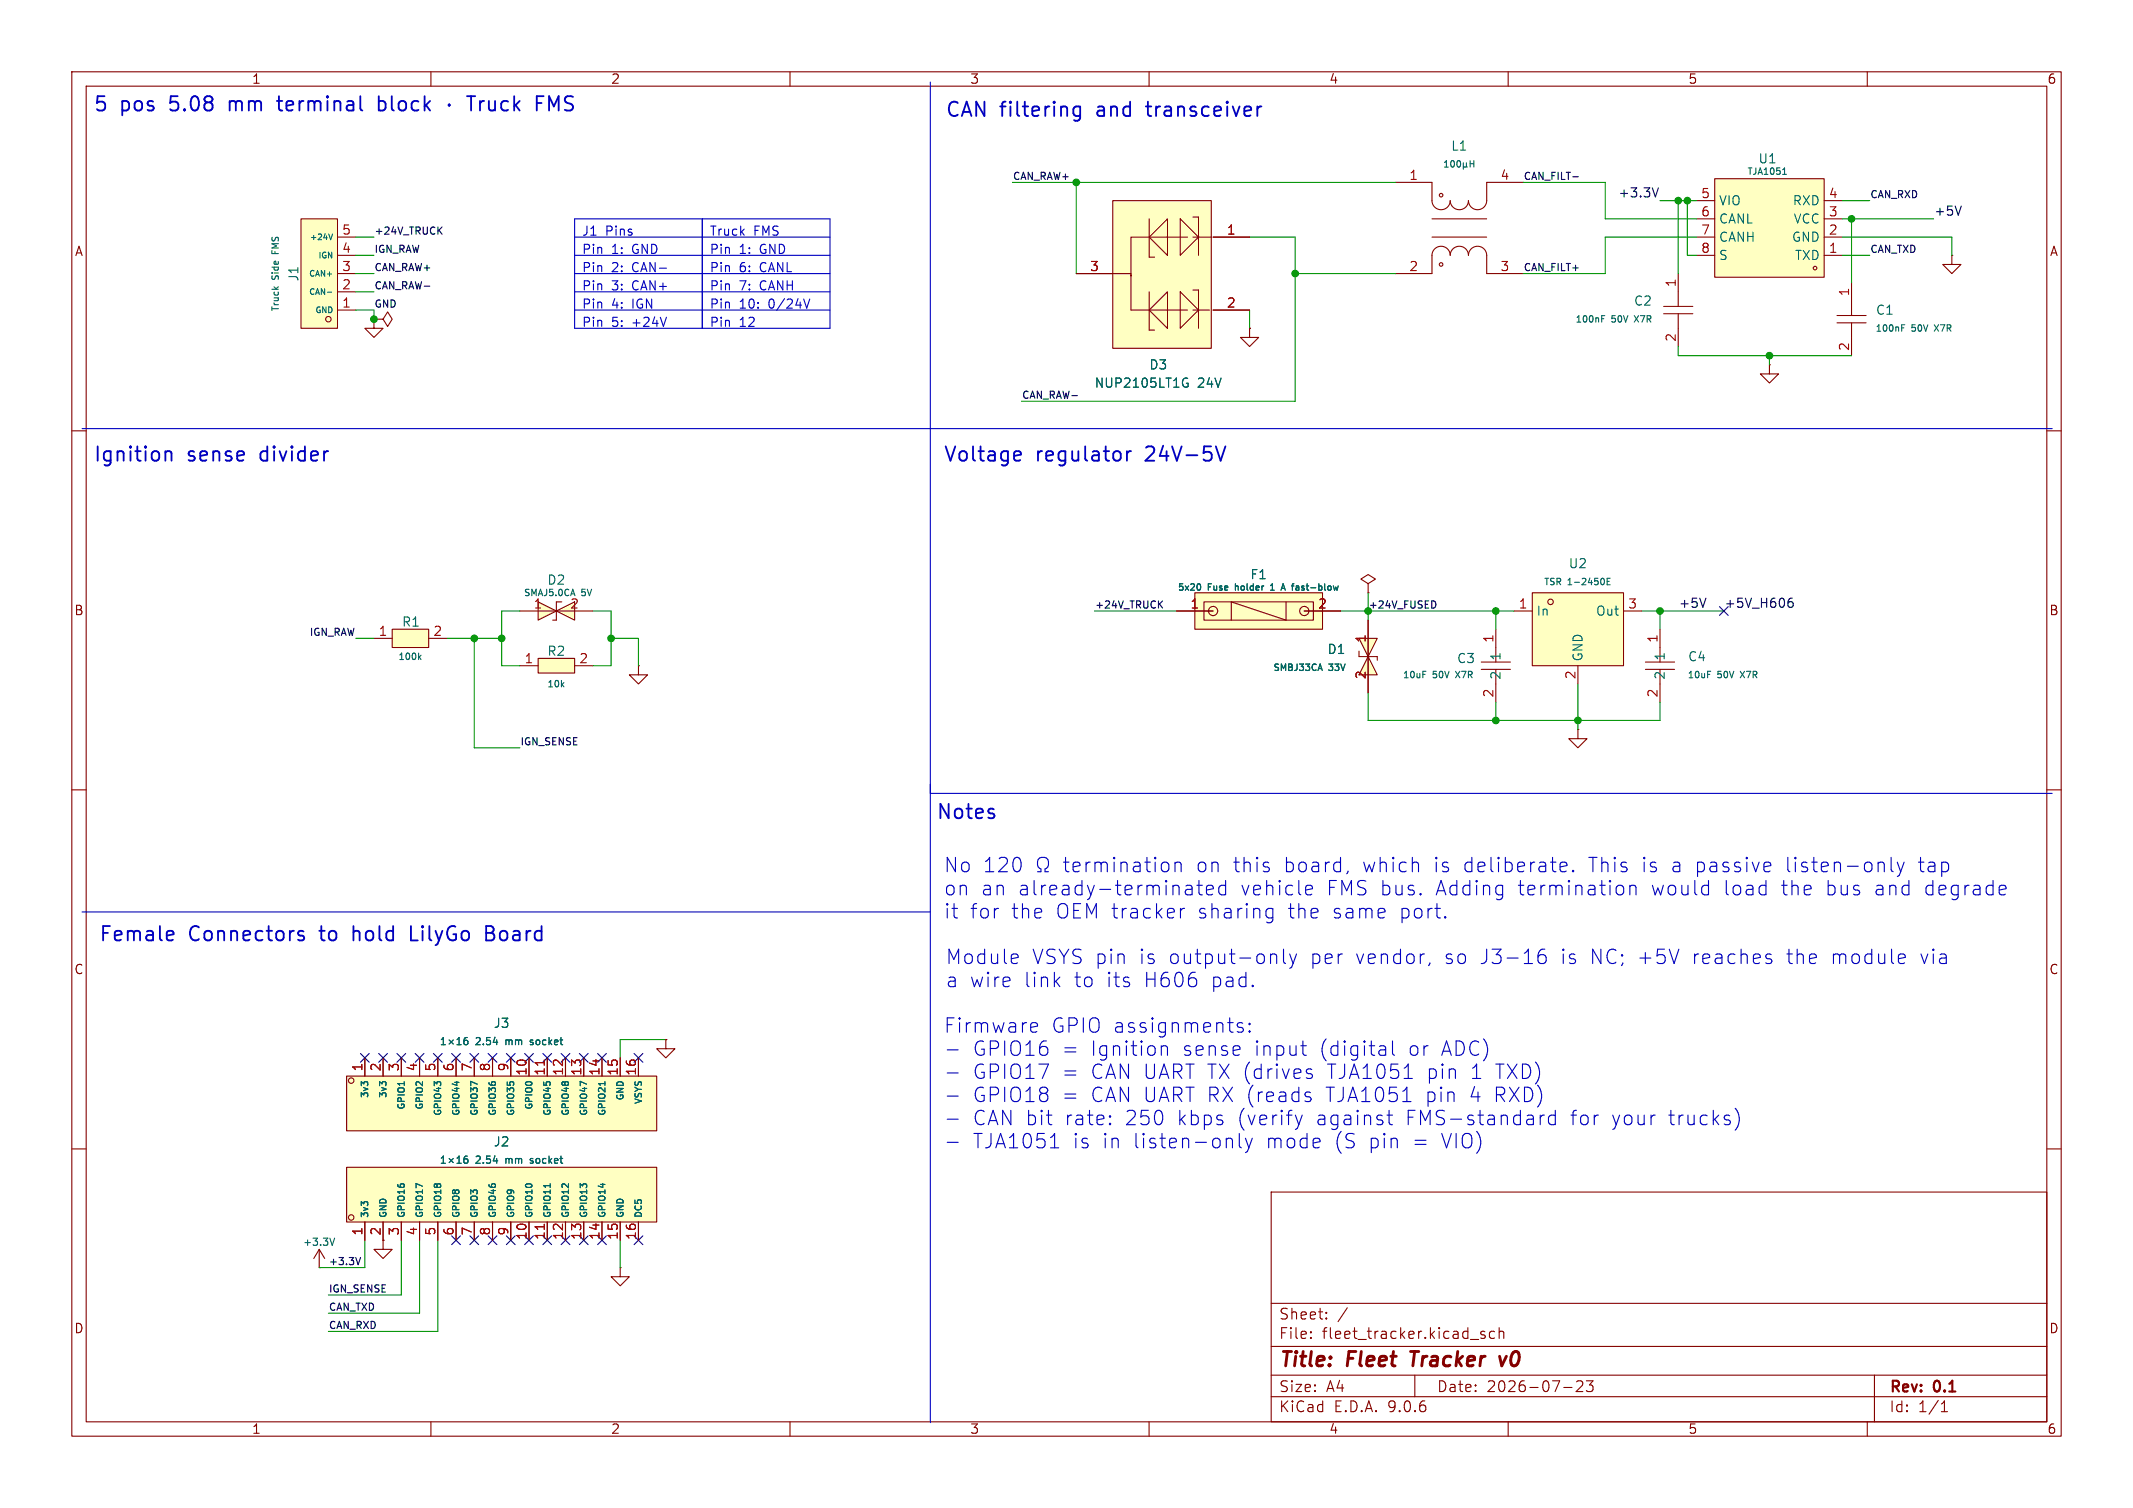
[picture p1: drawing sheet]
<svg xmlns="http://www.w3.org/2000/svg" width="297mm" height="210mm" viewBox="0 0 297 210" stroke-linecap="round" stroke-linejoin="round" font-family="sans-serif">
<g fill="none" stroke="#840000" stroke-width=".15">
<path d="M10 10h277v190h-277zM12 12h273v186h-273zM60 10v2M110 10v2M160 10v2M210 10v2M260 10v2M10 60h2M285 60h2M10 110h2M285 110h2M10 160h2"/>
<path d="M177 166h108v32h-108zM285 160h2M60 198v2M110 198v2M160 198v2M177 194.5h108M177 191.5h108M177 187.5h108M177 181.5h108M182.5 186.3h.1l-.1 .1M182.5 186.3v.1M182.5 185.5v.1"/>
<path d="M182.5 185.5h.1l-.1 .1M184.7 183.6v.1M184.7 183.6h-.1l.1 .1M184.7 182.8v.1M184.7 182.8h-.1l.1 .1M187.6 182.1l-1.3 2M197 191.5v3M206.7 185.5l-.3-.1-.2 .2v.2l.5 .2 .1 .1-.1 .2-.1 .1-.4-.1M208.1 185.5l-.4-.1-.3 .3v.4l.1 .2 .2 .1 .4-.1M208.7 185.5a.37 .37 0 0 1 .7 .1v.8M208.7 184.9v1.5M210 198v2"/>
<path d="M217.7 193.2h1.2M219.5 192.4l.2-.1 .5 .1a.41 .41 0 0 1 .1 .5l-.8 .9h.9M220.9 192.3h.9l-.5 .6a.41 .41 0 0 1 .5 .3v.3l-.1 .2-.6 .1-.2-.1M260 198v2M261 191.5v6.5M270.3 196.6h.9M270.3 195.5l.4-.4v1.5"/>
</g>
<path d="M196.4 188.2h1.2M197 188.2l-.3 2M208.8 188.9l.3 1.3 .7-1.3" fill="none" stroke="#840000" stroke-width=".4"/>
<path d="M48.3 162.6h43.1v7.6h-43.1z" fill="#ffffc2"/>
<g fill="none" stroke="#840000" stroke-width=".15">
<path d="M52.1 44.5h1.2l.7-1.1 .6 1.1-.6 1-.7-1M52.1 44.5h.1M52.1 44.5v1.2h1.2l-1.2 1.3-1.3-1.3h1.3M48.3 162.6h43.1v7.6h-43.1zM50.8 170.2v2.5M53.3 170.2v2.5M55.9 170.2v2.5M58.4 170.2v2.5M61 170.2v2.5M63.5 170.2v2.5M66 170.2v2.5M68.6 170.2v2.5"/>
<path d="M71.1 170.2v2.5M73.7 170.2v2.5M76.2 170.2v2.5M78.7 170.2v2.5M81.3 170.2v2.5M83.8 170.2v2.5M86.4 170.2v2.5M88.9 170.2v2.5"/>
<circle cx="48.9" cy="169.6" r=".38"/>
</g>
<path d="M61.4 162h.6M61.4 161.3l.3-.3v1M62.5 161.3l.6 .6M63.1 161.3l-.6 .6M63.6 162h.6M63.6 161.3l.3-.3v1M65.1 161h-.3a.67 .67 0 0 0 0 1l.3-.1 .1-.3-.2-.2h-.2l-.2 .2M73.8 162h.1M73.9 161.4v.2M76.6 164.9v.5" fill="none" stroke="#006464" stroke-width=".15"/>
<path d="M75.8 170.5v.7" fill="none" stroke="#a90000" stroke-width=".15"/>
<path d="M41.9 30.5h5.1v15.2h-5.1z" fill="#ffffc2"/>
<g fill="none" stroke="#840000" stroke-width=".15">
<path d="M41.9 30.5h5.1v15.2h-5.1zM47 35.6h2.5M47 33h2.5M47 38.1h2.5M47 43.2h2.5M47 40.6h2.5"/>
<circle cx="45.7" cy="44.5" r=".38"/>
</g>
<path d="M45.8 32.6l.2 .8 .3-.8M45.6 40.7h.6" fill="none" stroke="#006464" stroke-width=".15"/>
<path d="M54.6 87.6h5.1v2.6h-5.1z" fill="#ffffc2"/>
<path d="M52.1 88.9h2.5M54.6 87.6h5.1v2.6h-5.1zM59.7 88.9h2.5" fill="none" stroke="#840000" stroke-width=".15"/>
<path d="M58.4 91.5l.2 .3M58.6 91.2l-.3 .4" fill="none" stroke="#006464" stroke-width=".15"/>
<g fill="#ffffc2">
<path d="M74.9 83.8l2.6 1.3-2.6 1.3z"/>
<path d="M77.5 85.1l2.5-1.3v2.6z"/>
</g>
<g fill="none" stroke="#840000" stroke-width=".15">
<path d="M246.4 50.8v1.3h1.2l-1.2 1.2-1.3-1.2h1.3M246.4 50.8h.1M72.4 85.1h10.1M74.9 83.8l2.6 1.3-2.6 1.3zM77.5 85.1l2.5-1.3v2.6zM78.2 83.8h-.7v2.6h-.5M92.7 144.8v1.3h1.3l-1.3 1.2-1.3-1.2h1.3M92.7 144.8h.1M44.4 176.5h.1M44.4 174l-.7 1.3M44.4 174l.8 1.3M44.4 174v2.5"/>
<path d="M53.3 172.7v1.3h1.3l-1.3 1.3-1.2-1.3h1.2"/>
</g>
<path d="M45.9 172.4l.4 1 .3-1" fill="none" stroke="#006464" stroke-width=".15"/>
<path d="M238.8 24.9h15.2v13.7h-15.2z" fill="#ffffc2"/>
<g fill="none" stroke="#840000" stroke-width=".15">
<path d="M236.2 35.6h2.6M236.2 33h2.6M236.2 30.5h2.6M236.2 27.9h2.6M238.8 24.9h15.2v13.7h-15.2zM254 35.6h2.5M254 33h2.5M254 30.5h2.5M254 27.9h2.5"/>
<circle cx="252.7" cy="37.3" r=".25"/>
</g>
<path d="M248.2 24.3h.5M248.4 23.5l.1-.1v.9" fill="none" stroke="#006464" stroke-width=".15"/>
<path d="M48.3 149.9h43.1v7.6h-43.1z" fill="#ffffc2"/>
<g fill="none" stroke="#840000" stroke-width=".15">
<path d="M48.3 149.9h43.1v7.6h-43.1zM50.8 147.3v2.6M53.3 147.3v2.6M55.9 147.3v2.6M58.4 147.3v2.6M61 147.3v2.6M63.5 147.3v2.6M66 147.3v2.6M68.6 147.3v2.6M71.1 147.3v2.6M73.7 147.3v2.6M76.2 147.3v2.6"/>
<path d="M78.7 147.3v2.6M81.3 147.3v2.6M83.8 147.3v2.6M86.4 147.3v2.6M88.9 147.3v2.6"/>
<circle cx="48.9" cy="150.5" r=".38"/>
</g>
<g fill="none" stroke="#006464" stroke-width=".15">
<path d="M56.3 150.6v.6M61.4 145.5h.6M61.4 144.8l.3-.3v1M62.5 144.8l.6 .6M63.1 144.8l-.6 .6M63.6 150.6v.6M63.6 145.5h.6M63.6 144.8l.3-.3v1M65.1 144.5h-.3a.67 .67 0 0 0 0 1l.3-.1 .1-.3-.2-.2h-.2l-.2 .2M66.4 151l-.9-.4v.6M73.8 145.4l.1 .1M73.9 144.9v.2"/>
<path d="M81.7 151l-.9-.4v.6M84.2 150.6v.6"/>
</g>
<path d="M75.8 147.6v.7" fill="none" stroke="#a90000" stroke-width=".15"/>
<path d="M74.9 91.7h5.1v2h-5.1z" fill="#ffffc2"/>
<path d="M257.8 39.4v4.5M271.8 35.6v1.2h1.2l-1.2 1.3-1.3-1.3h1.3M271.8 35.6h.1M255.8 43.9h4M255.8 45h4M257.8 45v4.5M72.4 92.7h2.5M74.9 91.7h5.1v2h-5.1zM80 92.7h2.5M86.4 176.5v1.3h1.2l-1.2 1.3-1.3-1.3h1.3M86.4 176.5h.1" fill="none" stroke="#840000" stroke-width=".15"/>
<path d="M264.8 45.7h.3M264.8 45.2h.4" fill="none" stroke="#006464" stroke-width=".15"/>
<path d="M213.4 82.6h12.7v10.1h-12.7z" fill="#ffffc2"/>
<g fill="none" stroke="#840000" stroke-width=".15">
<path d="M210.8 85.1h2.6M213.4 82.6h12.7v10.1h-12.7zM219.7 92.7v2.6M226.1 85.1h2.5M229.1 92.2h4.1M229.1 93.2h4.1M231.1 87.6v4.6M231.1 93.2v4.6"/>
<circle cx="215.9" cy="83.8" r=".38"/>
</g>
<path d="M223.4 80.7v.6M223.8 81h.3M224.2 80.5h-.4v.9h.4M237.8 93.5h.4" fill="none" stroke="#006464" stroke-width=".15"/>
<g fill="#ffffc2">
<path d="M154.9 27.9h13.8v20.6h-13.8z"/>
<path d="M164.3 30.5l2.6 2.5-2.6 2.6z"/>
<path d="M160 33l2.6-2.5v5.1z"/>
<path d="M164.3 40.6l2.6 2.6-2.6 2.5z"/>
<path d="M160 43.2l2.6-2.6v5.1z"/>
</g>
<g fill="none" stroke="#840000" stroke-width=".15">
<path d="M149.9 38.1h7.6M154.9 27.9h13.8v20.6h-13.8zM160 33l2.6-2.5v5.1zM160 30.5v5.3h.8M164.3 30.5l2.6 2.5-2.6 2.6zM165.3 33h-7.8v10.2h7.8M166.1 30.2h.8v5.4M166.1 33h2.6M168.9 33h5.1M160 43.2l2.6-2.6v5.1zM160 40.6v5.4h.8M164.3 40.6l2.6 2.6-2.6 2.5z"/>
<path d="M166.1 40.4h.8v5.3M166.1 43.2h2.3M168.9 43.2h5.1M206.3 92.2h4M206.3 93.2h4M208.3 87.6v4.6M208.3 93.2v4.6M219.7 101.6v1.3h1.3l-1.3 1.2-1.3-1.2h1.3M219.7 101.6h.1"/>
</g>
<circle cx="157.5" cy="38.3" r=".08" fill="#840000" stroke="#840000" stroke-width=".14"/>
<path d="M164.9 52.7h.5M165.2 53.4h.2v.4l-.2 .1h-.3M198.1 93.5h.5" fill="none" stroke="#006464" stroke-width=".15"/>
<g fill="#ffffc2">
<path d="M189.2 88.9h2.6l-1.3 2.5z"/>
<path d="M190.5 91.4l1.3 2.6h-2.6z"/>
</g>
<path d="M189.2 88.9h2.6l-1.3 2.5zM189.2 90.7v.7h2.6v.6M190.5 91.4l1.3 2.6h-2.6zM190.5 86.4v10.1" fill="none" stroke="#840000" stroke-width=".15"/>
<path d="M183.8 92.5l.3 .9" fill="none" stroke="#006464" stroke-width=".15"/>
<g fill="#ffffc2">
<path d="M166.4 82.6h17.7v5h-17.7z"/>
<path d="M167.6 83.8h15.3v2.6h-15.3z"/>
</g>
<g fill="none" stroke="#840000" stroke-width=".15">
<path d="M149.9 38.1h5M168.9 33h5.1M194.3 25.4h5.1v2.5a1.27 1.27 0 0 0 1.3 1.3 1.27 1.27 0 0 0 1.2-1.3 1.27 1.27 0 0 0 1.3 1.3 1.27 1.27 0 0 0 1.3-1.3 1.27 1.27 0 0 0 1.2 1.3 1.27 1.27 0 0 0 1.3-1.3v-2.5h5.1M194.3 38.1h5.1v-2.5a1.27 1.27 0 0 1 1.3-1.3 1.27 1.27 0 0 1 1.2 1.3 1.27 1.27 0 0 1 1.3-1.3 1.27 1.27 0 0 1 1.3 1.3 1.27 1.27 0 0 1 1.2-1.3 1.27 1.27 0 0 1 1.3 1.3v2.5h5.1M199.4 30.5h7.6M199.4 33h7.6M233.7 38.1v4.6M52.1 44.5h.1M168.9 43.2h5.1M174 45.7v1.3h1.3l-1.3 1.3-1.3-1.3h1.3M174 45.7h.1M231.7 42.7h4"/>
<path d="M231.7 43.7h4M233.7 43.7v4.6M88.9 92.7v1.3h1.3l-1.3 1.3-1.3-1.3h1.3M88.9 92.7h.1M163.8 85.1h5.1M166.4 82.6h17.7v5h-17.7zM167.6 83.8h15.3v2.6h-15.3zM179.1 83.8v2.6l-7.7-2.6v2.6M181.6 85.1h5.1M190.5 81.3l1-.7-1-.6-1 .6 1 .7v1.3M190.5 82.6h.1M190.5 86.4v10.1"/>
<path d="M50.8 147.3v2.6M53.3 147.3v2.6M55.9 147.3v2.6M58.4 147.3v2.6M61 147.3v2.6M63.5 147.3v2.6M66 147.3v2.6M68.6 147.3v2.6M71.1 147.3v2.6M73.7 147.3v2.6M76.2 147.3v2.6M78.7 147.3v2.6"/>
<path d="M81.3 147.3v2.6M83.8 147.3v2.6M86.4 147.3v2.6M88.9 147.3v2.6M92.7 144.8h.1M50.8 170.2v2.5M53.3 170.2v2.5M55.9 170.2v2.5M58.4 170.2v2.5M61 170.2v2.5M63.5 170.2v2.5M66 170.2v2.5"/>
<path d="M68.6 170.2v2.5M71.1 170.2v2.5M73.7 170.2v2.5M76.2 170.2v2.5M78.7 170.2v2.5M81.3 170.2v2.5M83.8 170.2v2.5M86.4 170.2v2.5M88.9 170.2v2.5"/>
<circle cx="200.7" cy="36.8" r=".25"/>
<circle cx="200.7" cy="27.2" r=".25"/>
<circle cx="168.9" cy="85.1" r=".64"/>
<circle cx="181.6" cy="85.1" r=".64"/>
</g>
<g fill="none" stroke="#006464" stroke-width=".15">
<path d="M201.1 23.3h.6M201.1 22.6l.3-.2v.9M202.1 22.5l.1-.1a.48 .48 0 0 1 .3 .4 .48 .48 0 0 1-.3 .5l-.2-.4zM202.9 22.5l.2-.1a.48 .48 0 0 1 .3 .4 .48 .48 0 0 1-.3 .5l-.2-.4zM203.8 23.1l.1 .2 .3-.2M203.8 22.7v.9M204.2 23.1l.1 .2M204.2 22.7v.4M204.7 22.4v.9M204.7 22.8h.5M205.2 22.4v.9M164.9 52.7h.5"/>
<path d="M165.2 53.4h.2v.4l-.2 .1h-.3M223 44.4h.3M223 44h.4M167 81.3a.56 .56 0 0 1 0 .9M176.9 82.2h.5M177.2 81.3l-.3 .3M178.4 82.2l.3-.9 .3 .9M178.5 81.9h.4M180.5 82.2h.3M180.7 81.6h-.2M180.8 81.9h-.3M183.8 92.5l.3 .9"/>
<path d="M56.3 150.6v.6M61.4 144.8l.3-.3v1M61.4 145.5h.6M62.5 144.8l.6 .6M63.1 144.8l-.6 .6M63.6 150.6v.6M63.6 144.8l.3-.3v1M63.6 145.5h.6M65.1 144.5h-.3a.67 .67 0 0 0 0 1l.3-.1 .1-.3-.2-.2h-.2l-.2 .2M66.4 151l-.9-.4v.6M73.8 145.4l.1 .1M73.9 144.9v.2"/>
<path d="M81.7 151l-.9-.4v.6M84.2 150.6v.6M61.4 162h.6M61.4 161.3l.3-.3v1M62.5 161.3l.6 .6M63.1 161.3l-.6 .6M63.6 162h.6M63.6 161.3l.3-.3v1M65.1 161h-.3a.67 .67 0 0 0 0 1l.3-.1 .1-.3-.2-.2h-.2l-.2 .2M73.8 162h.1M73.9 161.4v.2M76.6 164.9v.5"/>
</g>
<g fill="none" stroke="#0f0f0f" stroke-width=".15">
<path d="M61.1 32l.5 .6M61.6 31.6l-.6 .6M219 24.6h.8M230.9 26.2l-.4 1.2M273.1 28.7l-.4 1.3M52.2 44.4h.1M161.5 84.1l.4 .6M161.9 83.7l-.6 .6M199.6 83.7a.54 .54 0 0 1 .3 .5 .54 .54 0 0 1-.3 .5M237.5 83.3l-.4 1.3M249 84l.2-.2h.2l.3 .2v.3l-.3 .3-.3-.1-.1-.2M249.6 83.3a.5 .5 0 0 0-.6 .6"/>
<path d="M49.5 175.1l.4 1 .3-1"/>
</g>
<g fill="none" stroke="#0000c2" stroke-width=".15">
<path d="M129.5 11.4v186.7M80 33h35.6M80 35.6h35.6M80 38.1h35.6M80 30.5h35.6v15.2h-35.6zM97.8 30.5v15.2M11.4 59.7h274.3M80 40.6h35.6M80 43.2h35.6M112.8 41.6l-.5 1.3M129.5 110.5h156.2M263.3 119.4v1.7l.3 .3"/>
<path d="M11.4 127h118.1M141.5 132.9h.2l.1 .4-1 .2M141.7 134.1l-.2 .1M144.5 121.4h.4v-.4a.85 .85 0 0 1-.4-1.1 .85 .85 0 0 1 1.2-.4 .92 .92 0 0 1-.2 1.5v.4h.5M162.4 120.1l.4 .3v.6l-.4 .4M163.6 120.3a.5 .5 0 0 1 .9 .1v1M163.6 120.1v1.3M164.4 126.5v1.3M164.9 126.5a.51 .51 0 0 0-.5 .4M165.7 123.3l.3 .3v1M166 124.5l-.7 .1M166 123.8l-.7 .1"/>
<path d="M166.7 123.3h.7M166.9 122.6v1.7l.1 .2 .4 .1M168 124l.9-.2-.1-.4-.5-.1-.3 .3v.7l.1 .2 .2 .1 .5-.1M170.7 123.4l-.6-.1-.4 .4v.5l.2 .3 .2 .1 .6-.1M170.7 122.6v2M176.7 126.5l.5 .1M177.2 132.9h.3l.3 .2v1.1M177.2 126.5v1.6a.54 .54 0 0 1-.6 .4M177.2 127.7l-.5 .1M178.7 132.2v1.7l.3 .3M179.6 132.9l.5 1.3M180.1 134.2l-.2 .5-.3 .2"/>
<path d="M180.5 132.9l-.4 1.3M182.1 123.3l.6 .1 .1 .4-1 .2M182.7 124.5l-.6 .1M187.7 121.3l-.2 .4M199.1 134.1l-.2 .4M214.1 133.3l.4-.4 .6 .1 .2 .3v.5l-.4 .4-.6-.1-.2-.3M215.1 132.2a.79 .79 0 0 0-1 .8M217.5 120.1l.6 .1 .1 .3-1 .2M218.1 121.3l-.6 .1M219 121.2l.1 .1-.1 .1M219 121.2l-.1 .1 .1 .1M219 121.2v.2"/>
<path d="M226.9 123.5a.5 .5 0 0 1 .9 .1v1M226.9 123.3v1.3M264.2 120.1l.5 1.3M264.7 121.4l-.3 .6M265.1 120.1l-.4 1.3M131.9 146.2h1.5M131.9 149.4h1.5M131.9 152.6h1.5M131.9 155.9h1.5M131.9 159.1h1.5M143.6 142.5l.6-.1 .2 .1 .1 .4-1 .2M143.6 143.7h.2h.6"/>
<path d="M146.3 159.8h1.1M154.6 156.4l.1 .1-.1 .1M154.6 156.4l-.1 .1 .1 .1M154.6 155.4v.2M154.6 156.4v.2M154.6 155.4l.1 .1-.1 .1M154.6 155.4l-.1 .1 .1 .1M161.7 145.6v1.4M162 145.6l-.3 .2M162.3 145.6l.3 .3v1.1M171 158.5l.5 .1 .1 .2v1M172.6 157.8v1.8l.2 .2"/>
<path d="M173 142.5l-.4-.1-.3 .3 .1 .3 .6 .2 .1 .2-.1 .3h-.2h-.5M173.4 158.5l.5 1.3M173.9 159.8l-.2 .5-.3 .2M174 143.6l.1 .1h-.1M174 143.6l-.1 .1h.1M174 142.5v.2M174 143.6v.1M174 142.5l.1 .1-.1 .1M174 142.5l-.1 .1 .1 .1M174.4 158.5l-.5 1.3M181.1 145.6h.8M181.3 155.3l-.5 1.3"/>
<path d="M181.5 146.9l.4 .1M182.2 149.5l.5 .1 .1 .3-.3 .3h-.4M182.2 148.9h.5M182.3 152.7l.3 .3-.1 .3-.2 .1M182.3 152.1l.2 .1M192.7 145.6l.2 .3v1.1M192.9 146.9l-.1 .1M192.9 146.1l-.1 .1M193.1 155.3h.8M193.4 154.6v1.7l.1 .2 .4 .1M193.9 145v1.7l.3 .3M195.3 153.4h1.2"/>
<path d="M195.5 150.2h1.2M214.5 155.3v1.3M215 155.3a.51 .51 0 0 0-.5 .4M216.6 155.4l-.6-.1-.4 .4v.5l.2 .3 .2 .1 .6-.1M216.6 154.6v2M241.7 154.4a2.35 2.35 0 0 1 0 2.9"/>
</g>
<g fill="none" stroke="#009600" stroke-width=".15">
<path d="M49.5 38.1h2.6M49.5 35.6h2.6M49.5 33h2.6M141 25.4h53.3M149.9 25.4v12.7M174 33h6.3v22.9h-38.1M180.3 38.1h14M212.1 25.4h11.4v5.1h12.7M231.1 27.9h5.1M233.7 27.9v10.2M234.9 27.9v7.7h1.3M236.2 33h-12.7v5.1h-11.4"/>
<path d="M256.5 30.5h12.7M256.5 35.6h3.8M256.5 33h15.3v2.6M256.5 27.9h3.8M257.8 30.5v8.9M49.5 43.2h2.6v1.3M49.5 40.6h2.6M174 43.2v2.5M233.7 48.3v1.2h24.1M246.4 49.5v1.3M49.5 88.9h2.6M62.2 88.9h7.6"/>
<path d="M66 88.9v15.2h6.4M72.4 85.1h-2.6v7.6h2.6M82.5 85.1h2.6v7.6h-2.6M85.1 88.9h3.8v3.8M152.4 85.1h11.4M186.7 85.1h24.1M190.5 82.6v3.8M190.5 96.5v3.8h40.6v-2.5M208.3 85.1v2.5M208.3 97.8v2.5M219.7 95.3v6.3M228.6 85.1h11.4"/>
<path d="M231.1 85.1v2.5M92.7 144.8h-6.3v2.5M50.8 172.7v3.8h-6.4M55.9 172.7v7.6h-10.2M58.4 172.7v10.2h-12.7M61 172.7v12.7h-15.3M86.4 172.7v3.8"/>
</g>
<g fill="none" stroke="#000084" stroke-width=".15">
<path d="M239.4 84.5l1.2 1.2M240.6 84.5l-1.2 1.2M50.2 146.7l1.2 1.2M51.4 146.7l-1.2 1.2M52.7 146.7l1.2 1.2M53.9 146.7l-1.2 1.2M55.3 146.7l1.2 1.2M56.5 146.7l-1.2 1.2M57.8 146.7l1.2 1.2M59 146.7l-1.2 1.2M60.4 146.7l1.2 1.2M61.6 146.7l-1.2 1.2"/>
<path d="M62.9 146.7l1.2 1.2M64.1 146.7l-1.2 1.2M65.4 146.7l1.2 1.2M66.6 146.7l-1.2 1.2M68 146.7l1.2 1.2M69.2 146.7l-1.2 1.2M70.5 146.7l1.2 1.2M71.7 146.7l-1.2 1.2M73.1 146.7l1.2 1.2M74.3 146.7l-1.2 1.2M75.6 146.7l1.2 1.2M76.8 146.7l-1.2 1.2"/>
<path d="M78.1 146.7l1.2 1.2M79.3 146.7l-1.2 1.2M80.7 146.7l1.2 1.2M81.9 146.7l-1.2 1.2M83.2 146.7l1.2 1.2M84.4 146.7l-1.2 1.2M88.3 146.7l1.2 1.2M89.5 146.7l-1.2 1.2M62.9 172.1l1.2 1.2M64.1 172.1l-1.2 1.2M65.4 172.1l1.2 1.2M66.6 172.1l-1.2 1.2"/>
<path d="M68 172.1l1.2 1.2M69.2 172.1l-1.2 1.2M70.5 172.1l1.2 1.2M71.7 172.1l-1.2 1.2M73.1 172.1l1.2 1.2M74.3 172.1l-1.2 1.2M75.6 172.1l1.2 1.2M76.8 172.1l-1.2 1.2M78.1 172.1l1.2 1.2M79.3 172.1l-1.2 1.2M80.7 172.1l1.2 1.2M81.9 172.1l-1.2 1.2"/>
<path d="M83.2 172.1l1.2 1.2M84.4 172.1l-1.2 1.2M88.3 172.1l1.2 1.2M89.5 172.1l-1.2 1.2"/>
</g>
<g fill="none" stroke="#0000c2" stroke-width=".25">
<path d="M38.5 14.1h.8M52.7 13.4v2M52.7 15.3l.6 .1M53.3 14.1l-.6 .1M62.5 14.5v.1v.1M62.5 14.5l.1 .1-.1 .1M62.5 14.5v.2M65 13.4h1.2M65.6 13.4v2M150.2 14.8l.2 .1M150.4 14.8v1.6l-.2 .3M150.4 16.1l-.2 .1"/>
<path d="M23.8 62.9l.1 .2v1.1M157.5 62.8l-.4 .1M170.6 62.2l-.6 2M57.2 129v2h1M67.7 129.9h.7M68.4 129h-.7v2h.8"/>
</g>
<path d="M75.8 147.6v.7M75.8 170.5v.7" fill="none" stroke="#a90000" stroke-width=".15"/>
<g fill="#009600" stroke="#009600" stroke-width=".15">
<circle cx="234.9" cy="27.9" r=".46"/>
<circle cx="233.7" cy="27.9" r=".46"/>
<circle cx="180.3" cy="38.1" r=".46"/>
<circle cx="52.1" cy="44.5" r=".46"/>
<circle cx="246.4" cy="49.5" r=".46"/>
<circle cx="257.8" cy="30.5" r=".46"/>
<circle cx="149.9" cy="25.4" r=".46"/>
<circle cx="190.5" cy="85.1" r=".46"/>
<circle cx="219.7" cy="100.3" r=".46"/>
<circle cx="208.3" cy="100.3" r=".46"/>
<circle cx="208.3" cy="85.1" r=".46"/>
<circle cx="231.1" cy="85.1" r=".46"/>
<circle cx="66" cy="88.9" r=".46"/>
<circle cx="69.8" cy="88.9" r=".46"/>
<circle cx="85.1" cy="88.9" r=".46"/>
</g>
<g font-size="2.8" fill="#0000c2">
<text x="13" y="15.9">5</text>
<text x="16.7" y="15.9">pos</text>
<text x="23.9" y="15.9">5.08</text>
<text x="32.4" y="15.9">mm</text>
<text x="39.6" y="15.9">terminal</text>
<text x="53.9" y="15.9">block</text>
<text x="67.2" y="15.9">Truck</text>
<text x="77" y="15.9">FMS</text>
<text x="131.6" y="16.6">CAN filtering</text>
<text x="153" y="16.6">and</text>
<text x="160.3" y="16.6">transceiver</text>
<text x="13" y="64.6">Ignition</text>
<text x="26.1" y="64.6">sense</text>
<text x="36.4" y="64.6">divider</text>
<text x="131.3" y="64.6">Voltage</text>
<text x="144.3" y="64.6">regulator</text>
<text x="159.8" y="64.6">24V-5V</text>
<text x="130.3" y="114.4">Notes</text>
<text x="131.3" y="121.7">No 120</text>
<text x="131.3" y="124.9">on</text>
<text x="136.5" y="124.9">an</text>
<text x="141.7" y="124.9">already-terminated</text>
<text x="148" y="121.7">termination</text>
<text x="166.6" y="121.7">on</text>
<text x="171.8" y="121.7">this</text>
<text x="172.7" y="124.9">vehicle</text>
<text x="178.9" y="121.7">board,</text>
<text x="184.8" y="124.9">FMS bus.</text>
<text x="189.9" y="121.7">which</text>
<text x="199.9" y="121.7">is</text>
<text x="200" y="124.9">Adding</text>
<text x="204" y="121.7">deliberate.</text>
<text x="211.5" y="124.9">termination</text>
<text x="221.5" y="121.7">This</text>
<text x="229" y="121.7">is</text>
<text x="230.2" y="124.9">would</text>
<text x="233.1" y="121.7">a</text>
<text x="236.5" y="121.7">passive</text>
<text x="240.3" y="124.9">load</text>
<text x="248.4" y="124.9">the</text>
<text x="249.2" y="121.7">listen-only</text>
<text x="254.6" y="124.9">bus</text>
<text x="261.4" y="124.9">and</text>
<text x="267.7" y="121.7">tap</text>
<text x="268.4" y="124.9">degrade</text>
<text x="13.7" y="131.4">Female</text>
<text x="26.3" y="131.4">Connectors</text>
<text x="44.8" y="131.4">to</text>
<text x="49.7" y="131.4">hold</text>
<text x="58" y="131.4">LilyGo</text>
<text x="68.9" y="131.4">Board</text>
<text x="131.3" y="128.2">it</text>
<text x="135" y="128.2">for</text>
<text x="140.8" y="128.2">the</text>
<text x="147" y="128.2">OEM tracker</text>
<text x="166.8" y="128.2">sharing</text>
<text x="179.5" y="128.2">the</text>
<text x="185.7" y="128.2">same</text>
<text x="195.1" y="128.2">port.</text>
<text x="131.6" y="134.5">Module</text>
<text x="131.6" y="137.7">a wire</text>
<text x="142.5" y="137.7">link</text>
<text x="143.6" y="134.5">VSYS pin</text>
<text x="149.6" y="137.7">to</text>
<text x="154.1" y="137.7">its</text>
<text x="158.6" y="134.5">is</text>
<text x="159.4" y="137.7">H606</text>
<text x="162.8" y="134.5">output-only</text>
<text x="168.8" y="137.7">pad.</text>
<text x="182.5" y="134.5">per</text>
<text x="188.9" y="134.5">vendor,</text>
<text x="201.3" y="134.5">so</text>
<text x="206.3" y="134.5">J3-16</text>
<text x="217.6" y="134.5">is</text>
<text x="221.8" y="134.5">NC; +5V</text>
<text x="236.1" y="134.5">reaches</text>
<text x="249.3" y="134.5">the</text>
<text x="255.5" y="134.5">module</text>
<text x="268" y="134.5">via</text>
<text x="131.3" y="144.1">Firmware</text>
<text x="135.4" y="147.3">GPIO16</text>
<text x="146.3" y="144.1">GPIO assignments:</text>
<text x="147.8" y="147.3">=</text>
<text x="151.9" y="147.3">Ignition</text>
<text x="164.7" y="147.3">sense</text>
<text x="174.7" y="147.3">input</text>
<text x="183.9" y="147.3">(digital</text>
<text x="196.3" y="147.3">or</text>
<text x="200.9" y="147.3">ADC)</text>
<text x="135.4" y="150.5">GPIO17</text>
<text x="135.4" y="153.7">GPIO18</text>
<text x="147.8" y="150.5">=</text>
<text x="147.8" y="153.7">=</text>
<text x="151.9" y="150.5">CAN UART TX (drives</text>
<text x="151.9" y="153.7">CAN UART RX (reads</text>
<text x="184.8" y="153.7">TJA1051</text>
<text x="185" y="150.5">TJA1051</text>
<text x="198.7" y="153.7">pin</text>
<text x="198.9" y="150.5">pin</text>
<text x="204.9" y="153.7">4 RXD)</text>
<text x="205.1" y="150.5">1 TXD)</text>
<text x="135.4" y="156.9">CAN bit</text>
<text x="135.4" y="160.2">TJA1051</text>
<text x="148.3" y="156.9">rate:</text>
<text x="149.3" y="160.2">is</text>
<text x="153.5" y="160.2">in</text>
<text x="156.7" y="156.9">250</text>
<text x="157.8" y="160.2">listen-only</text>
<text x="164" y="156.9">kbps</text>
<text x="172.4" y="156.9">(verify</text>
<text x="176.4" y="160.2">mode</text>
<text x="183.4" y="156.9">against</text>
<text x="185.9" y="160.2">(S</text>
<text x="190.8" y="160.2">pin</text>
<text x="196" y="156.9">FMS-standard</text>
<text x="196.9" y="160.2">=</text>
<text x="201" y="160.2">VIO)</text>
<text x="219" y="156.9">for</text>
<text x="224.7" y="156.9">your</text>
<text x="232.7" y="156.9">trucks)</text>
</g>
<g font-size="2.8" fill="#840000">
<text x="178" y="190.9">Title:</text>
<text x="187.7" y="190.9">Fleet</text>
<text x="197.3" y="190.9">Tracker</text>
<text x="210.5" y="190.9">v0</text>
</g>
<g font-size="2.1" fill="#840000">
<text x="178" y="184">Sheet:</text>
<text x="178" y="186.7">File:</text>
<text x="184.1" y="186.7">fleet_tracker.kicad_sch</text>
<text x="178" y="196.9">KiCad</text>
<text x="178" y="194.1">Size:</text>
<text x="184.7" y="194.1">A4</text>
<text x="185.7" y="196.9">E.D.A.</text>
<text x="193.3" y="196.9">9.0.6</text>
<text x="200" y="194.1">Date:</text>
<text x="207" y="194.1">2026-07-23</text>
<text x="263" y="194.3">Rev:</text>
<text x="263" y="196.9">Id:</text>
<text x="267.1" y="196.9">1/1</text>
<text x="269.4" y="194.3">0.1</text>
</g>
<g font-size="1.8" fill="#840000">
<text x="35" y="11.9">1</text>
<text x="85" y="11.9">2</text>
<text x="135" y="11.9">3</text>
<text x="185" y="11.9">4</text>
<text x="235" y="11.9">5</text>
<text x="285" y="11.9">6</text>
<text x="10.3" y="35.9">A</text>
<text x="285.3" y="35.9">A</text>
<text x="10.3" y="85.9">B</text>
<text x="285.3" y="85.9">B</text>
<text x="10.3" y="135.9">C</text>
<text x="285.3" y="135.9">C</text>
<text x="53.1" y="172.2" transform="rotate(-90 53.1 172.2)">2</text>
<text x="10.3" y="185.9">D</text>
<text x="285.3" y="185.9">D</text>
<text x="35" y="199.9">1</text>
<text x="85" y="199.9">2</text>
<text x="135" y="199.9">3</text>
<text x="185" y="199.9">4</text>
<text x="235" y="199.9">5</text>
<text x="285" y="199.9">6</text>
</g>
<g font-size="1.8" fill="#006464">
<text x="202" y="21.2">L1</text>
<text x="244.8" y="23">U1</text>
<text x="239.3" y="28.8">VIO</text>
<text x="249.5" y="28.8">RXD</text>
<text x="239.3" y="33.9">CANH</text>
<text x="239.3" y="31.3">CANL</text>
<text x="249.4" y="33.9">GND</text>
<text x="249.7" y="31.3">VCC</text>
<text x="41.8" y="39.3" transform="rotate(-90 41.8 39.3)">J1</text>
<text x="239.3" y="36.4">S</text>
<text x="249.8" y="36.4">TXD</text>
<text x="227.4" y="42.8">C2</text>
<text x="261.1" y="44">C1</text>
<text x="159.9" y="51.7">D3</text>
<text x="152.3" y="54.2">NUP2105LT1G</text>
<text x="166.7" y="54.2">24V</text>
<text x="76.1" y="81.6">D2</text>
<text x="174" y="80.9">F1</text>
<text x="218.3" y="79.3">U2</text>
<text x="55.9" y="87.5">R1</text>
<text x="213.9" y="86">In</text>
<text x="222.1" y="86">Out</text>
<text x="76.1" y="91.5">R2</text>
<text x="184.8" y="91.3">D1</text>
<text x="202.8" y="92.6">C3</text>
<text x="209.1" y="94.7" transform="rotate(-90 209.1 94.7)">2</text>
<text x="209.1" y="92.1" transform="rotate(-90 209.1 92.1)">1</text>
<text x="220.6" y="92.2" transform="rotate(-90 220.6 92.2)">GND</text>
<text x="232" y="94.7" transform="rotate(-90 232 94.7)">2</text>
<text x="232" y="92.1" transform="rotate(-90 232 92.1)">1</text>
<text x="235" y="92.3">C4</text>
<text x="68.7" y="143.4">J3</text>
<text x="68.7" y="159.9">J2</text>
</g>
<g font-size="1.8" fill="#a90000">
<text x="196.1" y="25.1">1</text>
<text x="208.8" y="25.1">4</text>
<text x="236.8" y="27.7">5</text>
<text x="254.6" y="27.7">4</text>
<text x="47.6" y="35.3">4</text>
<text x="47.6" y="32.8">5</text>
<text x="170.7" y="32.8">1</text>
<text x="236.8" y="35.3">8</text>
<text x="236.8" y="32.8">7</text>
<text x="236.8" y="30.2">6</text>
<text x="254.6" y="35.3">1</text>
<text x="254.6" y="32.8">2</text>
<text x="254.6" y="30.2">3</text>
<text x="47.6" y="40.4">2</text>
<text x="47.6" y="37.8">3</text>
<text x="151.7" y="37.8">3</text>
<text x="196.1" y="37.8">2</text>
<text x="208.8" y="37.8">3</text>
<text x="233.4" y="40.1" transform="rotate(-90 233.4 40.1)">1</text>
<text x="257.6" y="41.3" transform="rotate(-90 257.6 41.3)">1</text>
<text x="47.6" y="42.9">1</text>
<text x="170.7" y="42.9">2</text>
<text x="233.4" y="47.7" transform="rotate(-90 233.4 47.7)">2</text>
<text x="257.6" y="49" transform="rotate(-90 257.6 49)">2</text>
<text x="52.6" y="88.6">1</text>
<text x="60.3" y="88.6">2</text>
<text x="74.2" y="84.8">1</text>
<text x="79.3" y="84.8">2</text>
<text x="165.7" y="84.8">1</text>
<text x="183.4" y="84.8">2</text>
<text x="190.2" y="89.6" transform="rotate(-90 190.2 89.6)">1</text>
<text x="208" y="89.6" transform="rotate(-90 208 89.6)">1</text>
<text x="211.4" y="84.8">1</text>
<text x="226.6" y="84.8">3</text>
<text x="230.9" y="89.6" transform="rotate(-90 230.9 89.6)">1</text>
<text x="73" y="92.5">1</text>
<text x="80.6" y="92.5">2</text>
<text x="190.2" y="94.7" transform="rotate(-90 190.2 94.7)">2</text>
<text x="219.5" y="94.7" transform="rotate(-90 219.5 94.7)">2</text>
<text x="208" y="97.2" transform="rotate(-90 208 97.2)">2</text>
<text x="230.9" y="97.2" transform="rotate(-90 230.9 97.2)">2</text>
<text x="50.5" y="149.3" transform="rotate(-90 50.5 149.3)">1</text>
<text x="53.1" y="149.3" transform="rotate(-90 53.1 149.3)">2</text>
<text x="55.6" y="149.3" transform="rotate(-90 55.6 149.3)">3</text>
<text x="58.2" y="149.3" transform="rotate(-90 58.2 149.3)">4</text>
<text x="60.7" y="149.3" transform="rotate(-90 60.7 149.3)">5</text>
<text x="63.2" y="149.3" transform="rotate(-90 63.2 149.3)">6</text>
<text x="65.8" y="149.3" transform="rotate(-90 65.8 149.3)">7</text>
<text x="68.3" y="149.3" transform="rotate(-90 68.3 149.3)">8</text>
<text x="70.9" y="149.3" transform="rotate(-90 70.9 149.3)">9</text>
<text x="73.4" y="149.9" transform="rotate(-90 73.4 149.9)">10</text>
<text x="75.9" y="149.9" transform="rotate(-90 75.9 149.9)">11</text>
<text x="78.5" y="149.9" transform="rotate(-90 78.5 149.9)">12</text>
<text x="81" y="149.9" transform="rotate(-90 81 149.9)">13</text>
<text x="83.6" y="149.9" transform="rotate(-90 83.6 149.9)">14</text>
<text x="86.1" y="149.9" transform="rotate(-90 86.1 149.9)">15</text>
<text x="88.6" y="149.9" transform="rotate(-90 88.6 149.9)">16</text>
<text x="50.5" y="172.2" transform="rotate(-90 50.5 172.2)">1</text>
<text x="55.6" y="172.2" transform="rotate(-90 55.6 172.2)">3</text>
<text x="58.2" y="172.2" transform="rotate(-90 58.2 172.2)">4</text>
<text x="60.7" y="172.2" transform="rotate(-90 60.7 172.2)">5</text>
<text x="63.2" y="172.2" transform="rotate(-90 63.2 172.2)">6</text>
<text x="65.8" y="172.2" transform="rotate(-90 65.8 172.2)">7</text>
<text x="68.3" y="172.2" transform="rotate(-90 68.3 172.2)">8</text>
<text x="70.9" y="172.2" transform="rotate(-90 70.9 172.2)">9</text>
<text x="73.4" y="172.8" transform="rotate(-90 73.4 172.8)">10</text>
<text x="75.9" y="172.8" transform="rotate(-90 75.9 172.8)">11</text>
<text x="78.5" y="172.8" transform="rotate(-90 78.5 172.8)">12</text>
<text x="81" y="172.8" transform="rotate(-90 81 172.8)">13</text>
<text x="83.6" y="172.8" transform="rotate(-90 83.6 172.8)">14</text>
<text x="86.1" y="172.8" transform="rotate(-90 86.1 172.8)">15</text>
<text x="88.6" y="172.8" transform="rotate(-90 88.6 172.8)">16</text>
</g>
<g font-size="1.8" fill="#0f0f0f">
<text x="225.3" y="27.6">+3.3V</text>
<text x="269.2" y="30.1">+5V</text>
<text x="233.7" y="84.7">+5V</text>
<text x="240" y="84.7">+5V_H606</text>
</g>
<g font-size="1.8" fill="#0000c2">
<text x="81" y="33.2">J1</text>
<text x="81" y="35.7">Pin</text>
<text x="84.3" y="33.2">Pins</text>
<text x="85.2" y="35.7">1:</text>
<text x="88.1" y="35.7">GND</text>
<text x="98.7" y="33.2">Truck</text>
<text x="98.7" y="35.7">Pin</text>
<text x="102.9" y="35.7">1:</text>
<text x="104.9" y="33.2">FMS</text>
<text x="105.9" y="35.7">GND</text>
<text x="81" y="38.2">Pin</text>
<text x="81" y="40.8">Pin</text>
<text x="85.2" y="38.2">2:</text>
<text x="85.2" y="40.8">3:</text>
<text x="88.1" y="38.2">CAN-</text>
<text x="88.1" y="40.8">CAN+</text>
<text x="98.7" y="38.2">Pin</text>
<text x="98.7" y="40.8">Pin</text>
<text x="102.9" y="38.2">6:</text>
<text x="102.9" y="40.8">7:</text>
<text x="105.9" y="38.2">CANL</text>
<text x="105.9" y="40.8">CANH</text>
<text x="81" y="43.3">Pin</text>
<text x="81" y="45.9">Pin</text>
<text x="85.2" y="43.3">4:</text>
<text x="85.2" y="45.9">5:</text>
<text x="88.1" y="43.3">IGN</text>
<text x="88.1" y="45.9">+24V</text>
<text x="98.7" y="43.3">Pin</text>
<text x="98.7" y="45.9">Pin</text>
<text x="102.9" y="43.3">10:</text>
<text x="102.9" y="45.9">12</text>
<text x="107.1" y="43.3">0/24V</text>
</g>
<g font-size="1.4" fill="#0f0f0f">
<text x="141" y="25.1">CAN_RAW+</text>
<text x="212.1" y="25.1">CAN_FILT-</text>
<text x="260.3" y="27.7">CAN_RXD</text>
<text x="52.1" y="35.3">IGN_RAW</text>
<text x="52.1" y="32.7">+24V_TRUCK</text>
<text x="260.3" y="35.3">CAN_TXD</text>
<text x="52.1" y="40.4">CAN_RAW-</text>
<text x="52.1" y="37.8">CAN_RAW+</text>
<text x="212.1" y="37.8">CAN_FILT+</text>
<text x="52.1" y="42.9">GND</text>
<text x="142.2" y="55.6">CAN_RAW-</text>
<text x="43" y="88.6">IGN_RAW</text>
<text x="152.4" y="84.8">+24V_TRUCK</text>
<text x="190.5" y="84.8">+24V_FUSED</text>
<text x="72.4" y="103.9">IGN_SENSE</text>
<text x="45.7" y="176.3">+3.3V</text>
<text x="45.7" y="185.1">CAN_RXD</text>
<text x="45.7" y="180.1">IGN_SENSE</text>
<text x="45.7" y="182.6">CAN_TXD</text>
</g>
<g font-size="1.4" fill="#006464">
<text x="66.2" y="145.8">2.54</text>
<text x="70.6" y="145.8">mm</text>
<text x="74.3" y="145.8">socket</text>
<text x="66.2" y="162.3">2.54</text>
<text x="70.6" y="162.3">mm</text>
<text x="74.3" y="162.3">socket</text>
<text x="42.1" y="173.7">+3.3V</text>
</g>
<g font-size="1.3" fill="#006464">
<text x="243.2" y="24.6">TJA1051</text>
<text x="39" y="35.1" transform="rotate(-90 39 35.1)">FMS</text>
<text x="39" y="38.9" transform="rotate(-90 39 38.9)">Side</text>
<text x="39" y="43.5" transform="rotate(-90 39 43.5)">Truck</text>
<text x="219.3" y="45.1">100nF</text>
<text x="224.4" y="45.1">50V</text>
<text x="227.8" y="45.1">X7R</text>
<text x="261.1" y="46.4">100nF</text>
<text x="266.2" y="46.4">50V</text>
<text x="269.6" y="46.4">X7R</text>
<text x="72.8" y="83.2">SMAJ5.0CA</text>
<text x="81" y="83.2">5V</text>
<text x="163.9" y="82.5">5x20</text>
<text x="168.2" y="82.5">Fuse</text>
<text x="172.2" y="82.5">holder</text>
<text x="177.4" y="82.5">1</text>
<text x="179.3" y="82.5">A</text>
<text x="181" y="82.5">fast-blow</text>
<text x="214.9" y="81.7">TSR</text>
<text x="218.3" y="81.7">1-2450E</text>
<text x="55.4" y="92.1">100k</text>
<text x="76.1" y="95.9">10k</text>
<text x="177.2" y="93.6">SMBJ33CA</text>
<text x="185" y="93.6">33V</text>
<text x="195.2" y="94.7">10uF</text>
<text x="199.5" y="94.7">50V</text>
<text x="203" y="94.7">X7R</text>
<text x="234.9" y="94.7">10uF</text>
<text x="239.2" y="94.7">50V</text>
<text x="242.6" y="94.7">X7R</text>
<text x="51.5" y="153" transform="rotate(-90 51.5 153)">3v3</text>
<text x="54" y="153" transform="rotate(-90 54 153)">3v3</text>
<text x="56.6" y="154.7" transform="rotate(-90 56.6 154.7)">GPIO1</text>
<text x="59.1" y="154.7" transform="rotate(-90 59.1 154.7)">GPIO2</text>
<text x="61.6" y="155.5" transform="rotate(-90 61.6 155.5)">GPIO43</text>
<text x="64.2" y="155.5" transform="rotate(-90 64.2 155.5)">GPIO44</text>
<text x="66.7" y="155.5" transform="rotate(-90 66.7 155.5)">GPIO37</text>
<text x="69.3" y="155.5" transform="rotate(-90 69.3 155.5)">GPIO36</text>
<text x="71.8" y="155.5" transform="rotate(-90 71.8 155.5)">GPIO35</text>
<text x="74.3" y="154.7" transform="rotate(-90 74.3 154.7)">GPIO0</text>
<text x="76.9" y="155.5" transform="rotate(-90 76.9 155.5)">GPIO45</text>
<text x="79.4" y="155.5" transform="rotate(-90 79.4 155.5)">GPIO48</text>
<text x="82" y="155.5" transform="rotate(-90 82 155.5)">GPIO47</text>
<text x="84.5" y="155.5" transform="rotate(-90 84.5 155.5)">GPIO21</text>
<text x="87" y="153.4" transform="rotate(-90 87 153.4)">GND</text>
<text x="89.6" y="153.9" transform="rotate(-90 89.6 153.9)">VSYS</text>
<text x="51.5" y="169.7" transform="rotate(-90 51.5 169.7)">3v3</text>
<text x="54" y="169.7" transform="rotate(-90 54 169.7)">GND</text>
<text x="56.6" y="169.7" transform="rotate(-90 56.6 169.7)">GPIO16</text>
<text x="59.1" y="169.7" transform="rotate(-90 59.1 169.7)">GPIO17</text>
<text x="61.6" y="169.7" transform="rotate(-90 61.6 169.7)">GPIO18</text>
<text x="64.2" y="169.7" transform="rotate(-90 64.2 169.7)">GPIO8</text>
<text x="66.7" y="169.7" transform="rotate(-90 66.7 169.7)">GPIO3</text>
<text x="69.3" y="169.7" transform="rotate(-90 69.3 169.7)">GPIO46</text>
<text x="71.8" y="169.7" transform="rotate(-90 71.8 169.7)">GPIO9</text>
<text x="74.3" y="169.7" transform="rotate(-90 74.3 169.7)">GPIO10</text>
<text x="76.9" y="169.7" transform="rotate(-90 76.9 169.7)">GPIO11</text>
<text x="79.4" y="169.7" transform="rotate(-90 79.4 169.7)">GPIO12</text>
<text x="82" y="169.7" transform="rotate(-90 82 169.7)">GPIO13</text>
<text x="84.5" y="169.7" transform="rotate(-90 84.5 169.7)">GPIO14</text>
<text x="87" y="169.7" transform="rotate(-90 87 169.7)">GND</text>
<text x="89.6" y="169.7" transform="rotate(-90 89.6 169.7)">DC5</text>
</g>
<g font-size="1.1" fill="#006464">
<text x="43" y="33.6">+24V</text>
<text x="42.9" y="41.3">CAN-</text>
<text x="42.9" y="38.7">CAN+</text>
<text x="44.2" y="36.2">IGN</text>
<text x="43.7" y="43.8">GND</text>
</g>
</svg>
